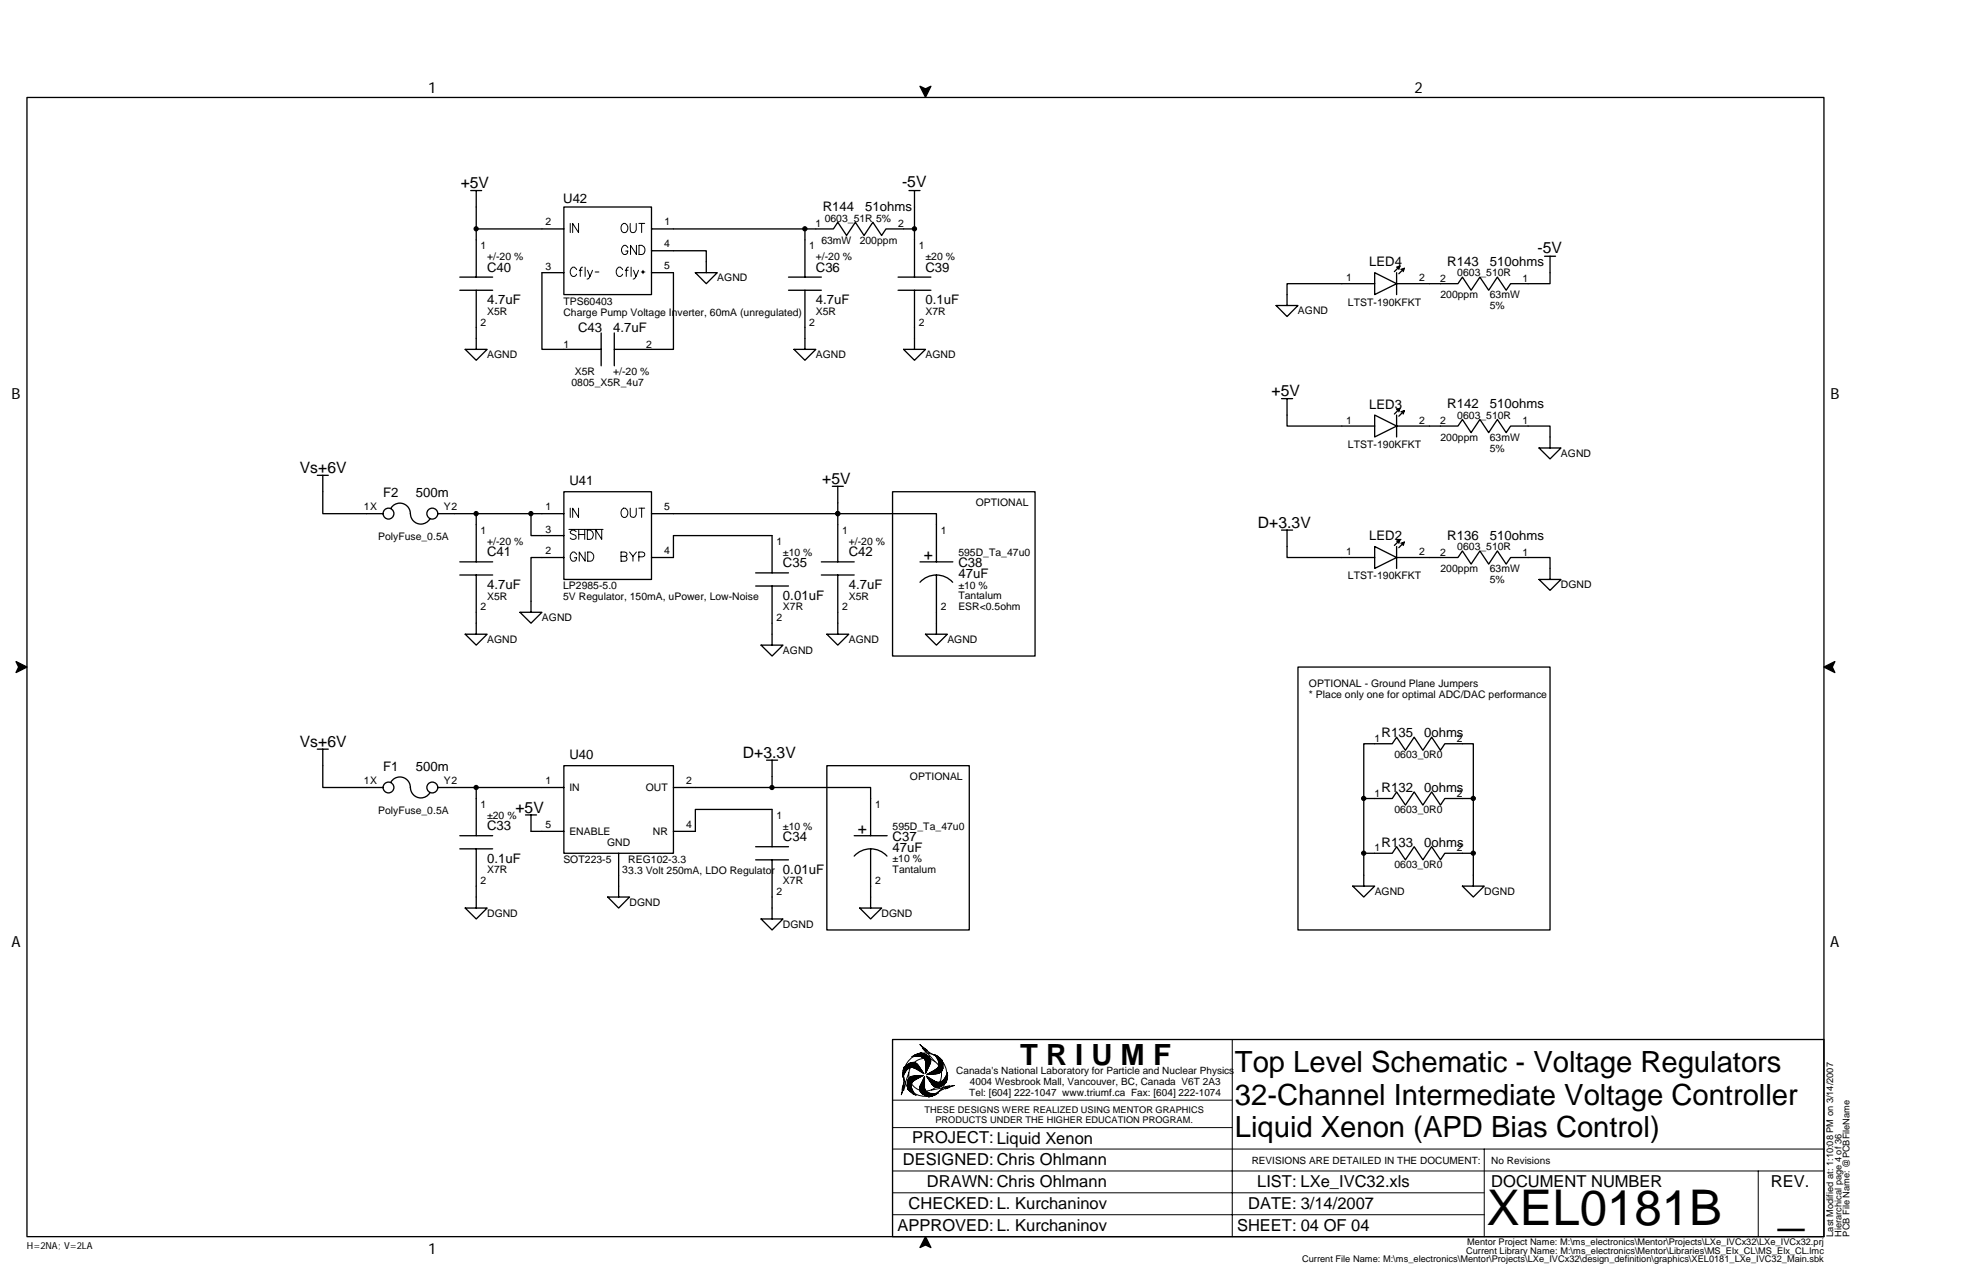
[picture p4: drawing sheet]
<svg xmlns="http://www.w3.org/2000/svg" width="432mm" height="279mm" viewBox="0 0 432 279" stroke-linecap="round" stroke-linejoin="round" font-family="sans-serif">
<g fill="none" stroke="#000" stroke-width=".29">
<path d="M5.9 21.4h393.7v249.6h-393.7zM103.1 41.8h2.4M104.3 50.2h19.2M104.3 41.8v18.9M123.5 45.4h19.2v19.2h-19.2zM123.5 59.8h-4.8v16.8h13M142.7 50.2h39.9l.9-1.5 2 2.9 1.9-2.9 1.9 2.9 1.9-2.9 1.9 2.9 1-1.4h6.2M142.7 59.8h4.8v16.8h-12.9M142.7 54.9h12v4.9M152.3 59.8h4.8l-2.4 2.4zM176.3 50.2v10.5M199.1 41.8h2.4"/>
<path d="M200.3 41.8v18.9M301.2 59.8l4.8 2.4-4.8 2.4zM306 59.8v4.8M306 58.5l.7-.2-.2 .7M306.5 58.5l-1 1M306.9 59l.8-.2-.3 .7M307.4 59l-.9 1M338.4 56.2h2.4M339.6 56.2v6h-8.7l-.9 1.4-2-2.9-1.9 2.9-1.9-2.9-1.9 2.9-1.9-2.9-1 1.5h-13.4M100.7 63.6h7.2M100.7 60.7h7.2M101.9 76.6h4.8l-2.4 2.4z"/>
<path d="M104.3 63.6v13M131.7 73v7.2M134.6 73v7.2M172.7 63.6h7.2M172.7 60.7h7.2M173.9 76.6h4.8l-2.4 2.4zM176.3 63.6v13M196.7 63.6h7.2M196.7 60.7h7.2M198 76.6h4.8l-2.5 2.4zM200.3 63.6v13M279.6 67h4.8l-2.4 2.4z"/>
<path d="M301.2 62.2h-19.2v4.8M280.8 87.4h2.4M282 87.4v6h19.2M301.2 91l4.8 2.4-4.8 2.4zM306 93.4h13.4l1-1.5 1.9 2.9 1.9-2.9 1.9 2.9 1.9-2.9 2 2.9 .9-1.4h8.7v4.8M306 91v4.8M306 89.8l.7-.3-.2 .7M306.5 89.8l-1 .9M306.9 90.2l.8-.2-.3 .7M307.4 90.2l-.9 1M337.2 98.2h4.8l-2.4 2.4zM69.5 104.2h2.4"/>
<path d="M70.7 104.2v8.4h13.2M85.6 111.4a2.29 2.29 0 0 1 2.6-1.1 2.29 2.29 0 0 1 1.7 2.2M89.9 112.5a2.29 2.29 0 0 0 1.7 2.3 2.29 2.29 0 0 0 2.6-1.1M95.9 112.6h27.6M104.3 112.6v10.5M116.3 112.6v4.8h7.2M123.5 107.8h19.2v19.2h-19.2zM142.7 112.6h62.4v10.5M182.4 106.6h2.3M183.5 106.6v16.5M195.5 107.8h31.3v36h-31.3zM280.8 116.2h2.4"/>
<path d="M282 116.2v6h19.2M301.2 119.8l4.8 2.4-4.8 2.4zM306 119.8v4.8M306 118.6l.7-.3-.2 .7M306.5 118.6l-1 .9M306.9 119l.8-.2-.3 .7M307.4 119l-.9 1M100.7 126h7.2M100.7 123.1h7.2M101.9 139h4.8l-2.4 2.4zM104.3 126v13M113.9 134.2h4.8l-2.4 2.4z"/>
<path d="M123.5 122.2h-7.2v12M142.7 122.2h4.8v-4.8h21.6v8.1M165.5 128.4h7.2M165.5 125.5h7.2M169.1 128.4v13M179.9 126h7.2M179.9 123.1h7.2M181.1 139h4.8l-2.4 2.4zM183.5 126v13M201.5 127.6a4.8 4.8 0 0 1 7.2 0M201.5 123.1h7.2M202.8 139h4.7l-2.4 2.4z"/>
<path d="M205.1 126v13M306 122.2h13.4l1-1.5 1.9 2.9 1.9-2.9 1.9 2.9 1.9-2.9 2 2.9 .9-1.4h8.7v4.8M337.2 127h4.8l-2.4 2.4zM166.7 141.4h4.8l-2.4 2.4zM284.4 146.2h55.2v57.6h-55.2zM69.5 164.2h2.4M70.7 164.2v8.4h13.2M85.6 171.4a2.29 2.29 0 0 1 2.6-1.1 2.29 2.29 0 0 1 1.7 2.3M89.9 172.6a2.29 2.29 0 0 0 1.7 2.2 2.29 2.29 0 0 0 2.6-1.1M95.9 172.6h27.6M104.3 172.6v10.5M115.1 178.6h2.4"/>
<path d="M116.3 178.6v3.6h7.2M123.5 167.8h24v19.2h-24zM147.5 172.6h43.2v10.5M167.9 166.6h2.4M169.1 166.6v6M181.1 167.8h31.2v36h-31.2zM298.8 175h6.2l1-1.5 1.9 2.9 1.9-2.9 1.9 2.9 1.9-2.9 2 2.9 .9-1.4h6.3M100.7 183.1h7.2M100.7 186h7.2M101.9 199h4.8l-2.4 2.4zM104.3 186v13M133.1 196.6h4.8l-2.4 2.4z"/>
<path d="M135.5 187v9.6M147.5 182.2h4.8v-4.8h16.8v8.1M165.5 188.4h7.2M165.5 185.5h7.2M169.1 188.4v13M187.1 187.6a4.8 4.8 0 0 1 7.2 0M187.1 183.1h7.3M188.3 199h4.8l-2.4 2.4zM190.7 186v13M296.4 194.2h4.8l-2.4 2.4zM298.8 187h6.2l1-1.5 1.9 2.9 1.9-2.9 1.9 2.9 1.9-2.9 2 2.9 .9-1.4h6.3M298.8 194.2v-31.2h6.2l1-1.5 1.9 2.9 1.9-2.9 1.9 2.9 1.9-2.9 2 2.9 .9-1.4h6.3v31.2"/>
<path d="M320.4 194.2h4.8l-2.4 2.4zM166.7 201.4h4.8l-2.4 2.4zM195.5 227.8h204.1v43.2h-204.1z"/>
<circle cx="85.1" cy="112.5" r="1.19"/>
<circle cx="94.7" cy="112.6" r="1.2"/>
<circle cx="85.1" cy="172.6" r="1.18"/>
<circle cx="94.7" cy="172.6" r="1.19"/>
</g>
<g fill="none" stroke="#000" stroke-width=".22">
<path d="M124.9 49v2M126.3 59.1l-.5-.6a1.02 1.02 0 0 0-.9 1.1 1.02 1.02 0 0 0 .9 1l.5-.5M126.7 49v2l-1.2-2v2M126.9 59.2h.6M127.6 58.5h-.2l-.3 .4v1.7M128.2 58.5v2.1M128.7 59.2l.5 1.4M129.8 59.2l-.7 1.7-.5 .3M130.4 59.6h.8M136.2 49.3l.4-.3a1.01 1.01 0 0 1 1 1 1.01 1.01 0 0 1-1 1 1.09 1.09 0 0 1-.4-1.7zM136.4 59.1l-.5-.6a1.02 1.02 0 0 0-.9 1.1 1.02 1.02 0 0 0 .9 1l.5-.5M137 59.2h.6"/>
<path d="M137.5 54.3l-.4-.5a1.01 1.01 0 0 0-1 1 1.01 1.01 0 0 0 1 1l.4-.3v-.5h-.4M137.7 58.5h-.2l-.3 .4v1.7M138.1 49l-.1 .8a.83 .83 0 0 0 .2 .9 .83 .83 0 0 0 .9 .2l.3-.5v-1.4M138.3 58.5v2.1M138.8 59.2l.5 1.4M139.4 53.8v2l-1.3-2v2M139.9 59.2l-.8 1.7-.4 .3M140 49h1.2M140 53.8h.6a1.08 1.08 0 0 1 .7 1 1.08 1.08 0 0 1-.7 1h-.6zM140.5 59.6h.8M140.6 49v2M140.9 59.2v.8"/>
<path d="M124.6 116h7.5M124.9 111.4v2M126.2 116.5l-.5-.3h-.4l-.4 .3 .1 .3 .8 .4a.49 .49 0 0 1 .4 .4 .49 .49 0 0 1-.2 .5 .81 .81 0 0 1-1.1-.2M126.7 111.4v2l-1.2-2v2M126.8 116.2v2M126.8 117.1h1.3M128.1 116.2v2M128.7 116.2a1.05 1.05 0 0 1 1.3 1 1.05 1.05 0 0 1-1.3 1zM131.8 116.2v2l-1.3-2v2M136.2 111.7l.4-.3a1.02 1.02 0 0 1 1 1 1.02 1.02 0 0 1-1 1 1.1 1.1 0 0 1-.4-1.7zM138.1 111.4v1.7l.7 .3 .3-.1 .3-.5v-1.4M140 111.4h1.2"/>
<path d="M140.6 111.4v2M126.3 121.5l-.5-.5a1.01 1.01 0 0 0-.9 1 1.01 1.01 0 0 0 .9 1l.4-.3 .1-.5h-.5M128.2 121v2l-1.3-2v2M128.8 121h.6a1.07 1.07 0 0 1 .7 1 1.07 1.07 0 0 1-.7 1h-.6zM136.1 121.9h.8l.5 .4a.5 .5 0 0 1-.5 .7h-.8v-2h.8l.4 .2v.5l-.4 .2M137.9 121l.8 .9v1.1M139.4 121l-.7 .9M140 122l1.1-.1 .1-.3-.1-.4-.3-.2h-.8v2M197.8 237.8l-.2 1.1M198.1 233.9l-.2 .6-.1 1.4 .9-1.6M198.2 233.8l-.4 1.9M198.3 237.9l-.3 1.1"/>
<path d="M198.5 233.6l-.5 1.7M198.7 233.4l-.7 .5-.2 1.4v.8a2.68 2.68 0 0 1 1.7-2.2h.5l.7 .3 1.7 1.1-1.1-1.7M198.7 233.4l-.5 1.7M198.8 237.3l.1 1.4M198.8 237l.8 1.4M198.8 237.3l.9 1.3M198.8 237.5l1 1.3M198.8 237.7l1.1 1.3M198.8 237.9l1.2 1.3M198.9 233.3l-.6 1.6M198.9 236.9l.7 1.3M198.9 238.2l1.3 1.2"/>
<path d="M198.9 236.7l-.1 .6M198.9 236.7l.7 1.3M198.9 236.6l.7 1.3M198.9 238.6l1.5 1.2M199.1 233.2l-.7 1.5M199.1 236.5l-.2 .2M199.1 236.5l.5 1.2M199.1 236.3l.5 1.3M199.1 235.1l-1.6 4.8 .5-2.6v-1.2M199.2 233a1.31 1.31 0 0 1 1.9 .4M199.2 233l-.5 .4M199.2 233.1l-.6 1.4"/>
<path d="M199.2 233l-.6 .4M199.2 236.2l.5 1.1M199.3 236.1l.5 1.2M199.4 233l-.7 1.3M199.4 236.1l-.3 .4M199.4 236.1l.4 1.1M199.5 236l.4 1M199.6 232.9l-.7 1.3M199.6 238.4l.9 1.5-1.6-1.2M199.6 235.9l.4 1.1M199.7 235.9l.3 1M199.8 232.9l-.6 .1"/>
<path d="M199.8 232.9l-.8 1.2M199.8 237.3l-.2 .5v.6M199.8 235.9l.3 1M199.9 232.8l-.8 1.2M199.9 235.9l.3 .9M200 235.9l-.6 .2M200 235.9l.3 .8M200.1 232.8l1 .6M200.1 232.8l-.3 .1M200.1 232.8l-.8 1.1M200.1 236.9l-.3 .4M200.1 235.9l.2 .8"/>
<path d="M200.2 232.8l-.8 1.1M200.2 235.9l.2 .7M200.3 234l-.8-.1-.8 .4M200.3 234l.2 .1M200.3 235.8l1.8-.1-1.6 .9M200.3 235.8l-.3 .1M200.3 235.8l.2 .8M200.4 235.8l.2 .7M200.4 232.9l-.8 1M200.5 234.1l.2 .1M200.5 233.5l-.3 .4M200.5 236.6l-.4 .3"/>
<path d="M200.5 235.8l.2 .7M200.5 233.6l-.2 .4M200.5 232.9l-.8 1M200.5 236.6l1.8-.9-2 .1a1.46 1.46 0 0 0-1.5 1.5l.1 1.4M200.5 236.6a1.5 1.5 0 0 0-.7 2l.9 1.4-.7-.3-1.1-1M200.6 235.8l.1 .6M200.6 233l-.7 .9M200.7 233.1l-.7 .8M200.7 235.8l.1 .6M200.8 233.1l-.7 .8M200.8 235.8l.1 .5M200.9 233.2l-.4 .3"/>
<path d="M200.9 235.8l.1 .5M200.9 233.2l-.4 .4M201 235.8l.1 .5M201 233.3l-.7 .7M201.1 233.4l.2 .2M201.1 233.4l-.7 .6M201.1 235.8l.1 .4M201.1 233.4l-.6 .7M201.2 233.5l-.6 .6M201.2 235.8l.1 .4M201.2 233.6l-.5 .6M201.3 233.6l1 1.5-1.6-.9"/>
<path d="M201.3 235.8l.1 .3M201.3 233.7l-.5 .5M201.4 233.8l-.6 .5M201.4 235.8v.3M201.4 233.8l-.5 .5M201.4 233.9l-.4 .5M201.4 235.8l.1 .3M201.5 231.5l1 .5M201.5 231.4l1 .5M201.5 234l-.4 .4M201.5 238.4l1 .2M201.5 238.5l1.1 .2"/>
<path d="M201.5 238.6l1.1 .2M201.5 238.7l1.2 .2M201.5 238.8l1.3 .2M201.5 234.1l-.3 .4M201.5 235.8l.1 .2M201.5 238.3l.1 .9M201.5 238.2l1 .2M201.5 238.3l1 .2M201.6 234.2l-.3 .3M201.6 238l-.1 .3M201.6 238l.9 .3M201.6 238.1l.9 .3"/>
<path d="M201.6 239l1.3 .2M201.6 234.2l-.2 .4M201.6 235.8l.1 .1M201.6 239.2l.2 .2M201.6 237.9l.9 .3M201.6 239.2l1.4 .1M201.7 234.3l-.3 .3M201.7 237.9l.8 .2M201.7 235.7v.2M201.7 237.8l.8-1.7v2.3M201.7 237.8l-.1 .2M201.7 237.8l.8 .2"/>
<path d="M201.7 239.3l1.4 .1M201.8 234.4l-.3 .3M201.8 237.6l.7 .2M201.8 237.7l.7 .2M201.8 230.7a2.63 2.63 0 0 1 1.8 1M201.8 235.7v.2M201.8 230.7l-1.4 .5-.6 .4 1.7-.1M201.8 230.8l1.3 .6M201.8 230.8l-1.8 .7 1.5-.1M201.8 234.5l-.2 .2M201.8 239.4l.4 .3M201.8 237.5l.7 .2"/>
<path d="M201.8 239.4l1.5 .1M201.9 234.6l-.2 .2M201.9 237.4l.6 .2M201.9 234.7l-.2 .1M201.9 235.7v.1M201.9 230.8l-1.8 .7M201.9 231.6h1.5M201.9 237.3l.6 .2M201.9 239.5h1.5M202 234.7l-.2 .2M202 237.3l.5 .1M202 235.7v.1"/>
<path d="M202 234.8l-.1 .1M202 237.2l.5 .1M202.1 229.7l.7 .9M202.1 231.6l1.4 .1M202.1 234.9l-.1 .1M202.1 237l.4 .2M202.1 234.9v.1M202.1 235h.1M202.1 236.9l.4 .1M202.1 237l.4 .1M202.2 236.8l.3 .1M202.2 231.7l1.4 .1"/>
<path d="M202.2 235v.1M202.2 236.7l.3 .1M202.3 229.5l.9 .7M202.3 236.6l.2 .1M202.3 230.9l-1.7 .5M202.3 236.6h.2M202.4 231.8l1.3 .1M202.4 236.5h.1M202.4 236.4h.1M202.5 231.9l1.3 .2M202.5 236.3h.1M202.5 231.9l.1 .3"/>
<path d="M202.5 238.4l.2 .5M202.5 231l-1.7 .4M202.6 232.1l1.3 .2M202.6 232.2l1.3 .2M202.6 232.2l.2 .4M202.7 232.3l1.2 .2M202.7 238.9l.4 .4M202.8 231.1l-1.7 .3M202.8 232.3l1.1 .3M202.8 232.5l1.1 .2M202.8 232.5l1 .3M202.8 234.3l.3 .1"/>
<path d="M202.8 232.6v2.3l.8-1.6M202.8 232.6l1 .3M202.8 232.7l1 .3M202.8 232.8l1 .3M202.8 232.9l.9 .3M202.8 233l.9 .2M202.8 233.1l.8 .2M202.8 233.2l.8 .2M202.8 233.3l.8 .2M202.8 233.4l.7 .2M202.8 233.5l.7 .1M202.8 233.6l.6 .1"/>
<path d="M202.8 233.7l.6 .1M202.8 233.8l.5 .1M202.8 233.9l.5 .1M202.8 234l.5 .1M202.8 234.1l.4 .1M202.8 234.2l.4 .1M202.8 234.4l.3 .1M202.8 234.5h.2M202.8 234.6h.2M202.8 234.7h.1M202.8 234.8h.1M202.8 234.9h.1"/>
<path d="M202.9 231.2l-1.6 .2M203.1 239.3l-.6-.9v-2.5l-.8 1.8a1.59 1.59 0 0 0 1.1 2.4l.7 .3 1.5-.5 .6-.4a3.6 3.6 0 0 1-2.3 0M203.1 239.3l.2 .2M203.1 231.4h-1.6M203.1 231.4l.5 .3M203.2 236v.1M203.2 236.1h.1M203.3 231.4l-1.6 .1M203.3 236.1h-.1M203.3 239.5l.3 .1M203.3 235.3l.1 .1M203.4 236.1l-.1 .1"/>
<path d="M203.4 236.1l-.1 .2M203.4 235.3l.1 .1M203.5 235.2l.1 .2M203.5 236.2l-.1 .2M203.6 231.7l.3 .5v.7l-1.1 2.3v-2.6l-.3-.6M203.6 231.7l.1 .2M203.6 239.6h1.7a2.46 2.46 0 0 1-3.1 .1M203.6 239.6h-1.5M203.6 236.3l-.2 .1M203.6 235.2l.1 .2M203.7 235.1l.1 .3M203.7 231.9l.2 .6-.1 .6"/>
<path d="M203.7 236.3l-.2 .2M203.8 236.4l-.3 .2M203.8 233.1l-.2 .2M203.8 235.1l.1 .2M203.8 239.6l-1.6 .1M203.9 235v.3M203.9 236.4l-.3 .3M203.9 236.5l-.2 .3M203.9 235l.1 .3M204 236.5l-.3 .4M204 234.9l.1 .4M204 239.6l-1.6 .3"/>
<path d="M204 238.9l5-1-2.4 .8-1.1 .7M204.1 236.6l-.3 .3M204.1 234.9l.1 .4M204.1 237.5l.2 .2M204.2 236.6l-.4 .4M204.2 234.8l.1 .5M204.3 239.7l-1.7 .3M204.3 237.7l.5 .4M204.3 236.7l-.4 .4M204.3 234.8l.1 .5M204.3 236.7l-.4 .5M204.3 234.8l.2 .5"/>
<path d="M204.4 236.8l-.5 .5M204.4 234.8l.2 .5M204.5 234.7l.2 .6M204.5 239.7l-1.7 .4M204.5 236.8l-.5 .5M204.6 231.2l-2.1-1.4-1-.9 3.4 3.8M204.6 236.9l-.5 .5M204.6 234.7l.2 .6M204.7 236.9l-1.6-1 1 1.6M204.7 236.9l.2 .1M204.7 236.9l-.6 .6M204.7 234.6l.2 .7"/>
<path d="M204.8 239.6l-1.8 .6M204.8 238.1l.5 .2M204.8 237l-.6 .6M204.8 234.6l.2 .7M204.9 237l.5 .2M204.9 237l-.7 .6M204.9 234.5l-1.6 .9 2.1-.2M204.9 234.5l.2 .8M204.9 237l-.6 .7M204.9 231.3l1.5 1.2M205 234.5l.2 .8M205 237.1l-.6 .7"/>
<path d="M205 234.4l.3 .8M205 234.3l-2 1.2 2.3-.2 .7-.3M205.1 237.1l-.7 .8M205.1 234.4l.3 .8M205.2 237.2l-.7 .7M205.2 234.3l.3 .9M205.2 231.7l1.3 1.2M205.2 239.6l-1.8 .7M205.2 234.2l.3 1M205.3 237.2l-.7 .8M205.3 234.2l.3 .9M205.3 231.9l1.2 1.3"/>
<path d="M205.4 237.2l-.7 .9M205.4 234.1l.3 1M205.4 232.1l1.1 1.3M205.5 237.2l-.7 .9M205.5 234l.3 1.1M205.5 233.9l.4 1.1M205.6 238.2l-.3 .1M205.6 233.8l-.6 .6M205.6 233.8l.4 1.2M205.6 232.3l.9 1.3M205.6 237.2l-.7 1M205.7 235.1l-.3 .1"/>
<path d="M205.7 233.7l.4 1.2M205.7 232.5l.8 1.3M205.7 237.2l-.7 1M205.7 232.7l-.8-1.5 .5 .3a2.04 2.04 0 0 1 1 2.9M205.7 232.7l.1 .3M205.7 233.5l.5 1.3M205.7 232.7l.8 1.3M205.8 233l-.2 .8M205.8 233.4l.6 1.2M205.8 233.2l.6 1.3M205.8 233.1l.6 1.3M205.8 232.9l.7 1.3"/>
<path d="M205.9 238.2h-.3M205.9 235l-.2 .1M206 237.2l-.9 1.1M206.1 238.1l-.2 .1M206.1 237.2l-.8 1.1M206.2 237l-.8 1.3M206.4 237l-.8 1.2M206.4 234.6l-.5 .4M206.4 234.7l-.4 .3M206.4 237l-1 .2M206.4 234.4v.2M206.4 232.4l-1.1-1-.6-.3 .9 1.4a1.44 1.44 0 0 1-.7 2"/>
<path d="M206.5 236.9l-.7 1.3M206.5 234.4l-.1 .3M206.5 233.1v1M206.6 236.8l.9-1.6-.2 2M206.6 236.8l-.2 .2M206.6 236.8l-.7 1.3M206.7 237.7l.6-.5 .3-1.4-.1-.8a2.38 2.38 0 0 1-1.9 2.2l-.7-.2-2-1.2 1.2 1.7a1.46 1.46 0 0 0 1.8 .7M206.7 237.7l-.6 .4M206.8 236.6l-.7 1.5M206.9 236.4l-.6 1.5M207.1 236.2l-.2 .8-.4 .8M207.2 236l-.5 1.7"/>
<path d="M207.3 235.8l-.5 1.7M207.5 235.4l-.3 1.9M208.1 237.9l-1.2 .3M208.1 238.3l-1 .3M270 227.8v43.2M195.5 256.6h204.1M195.5 247.1h74.5M195.5 241.1h74.5M195.5 251.8h204.1M325.2 251.8v19.2M385.2 256.6v14.4M195.5 261.4h129.7"/>
<path d="M195.5 266.2h129.7"/>
<circle cx="202.7" cy="235.5" r="3.6"/>
<circle cx="202.7" cy="235.5" r="4.7"/>
</g>
<g fill="#000" stroke="#000" stroke-width=".29">
<path d="M201.5 18.9l1.3 .6 1.1-.6-1.1 2.4z" fill-rule="evenodd"/>
<path d="M3.5 145l2.4 1.2-2.4 1.2 .6-1.2z" fill-rule="evenodd"/>
<path d="M399.6 146.2l2.4-1.2-.6 1.2 .6 1.2z" fill-rule="evenodd"/>
<path d="M202.8 271l1.1 2.4-1.1-.6-1.3 .6z" fill-rule="evenodd"/>
</g>
<g fill="#000" stroke="#000" stroke-width=".22">
<circle cx="104.3" cy="50.1" r=".47"/>
<circle cx="176.3" cy="50.1" r=".47"/>
<circle cx="200.3" cy="50.1" r=".47"/>
<circle cx="104.3" cy="112.6" r=".47"/>
<circle cx="116.3" cy="112.6" r=".47"/>
<circle cx="183.5" cy="112.6" r=".47"/>
<circle cx="104.3" cy="172.6" r=".47"/>
<circle cx="169.1" cy="172.6" r=".47"/>
<circle cx="298.8" cy="175" r=".47"/>
<circle cx="322.8" cy="175" r=".47"/>
<circle cx="298.8" cy="187" r=".47"/>
<circle cx="322.8" cy="187" r=".47"/>
</g>
<g font-size="10.8">
<text x="325.8" y="268.5">XEL0181B</text>
<text x="389.4" y="268.5">_</text>
</g>
<g font-size="6.4">
<text x="223.5" y="233.4">T R I U M F</text>
<text x="270.5" y="234.8">Top Level Schematic - Voltage Regulators</text>
<text x="270.5" y="242">32-Channel Intermediate Voltage Controller</text>
<text x="270.5" y="249.2">Liquid Xenon (APD Bias Control)</text>
</g>
<g font-size="3.6">
<text x="199.8" y="250.6">PROJECT: Liquid Xenon</text>
<text x="197.8" y="255.4">DESIGNED: Chris Ohlmann</text>
<text x="203.1" y="260.2">DRAWN: Chris Ohlmann</text>
<text x="275.4" y="260.2">LIST: LXe_IVC32.xls</text>
<text x="326.7" y="260.2">DOCUMENT NUMBER</text>
<text x="388" y="260.2">REV.</text>
<text x="196.6" y="269.8">APPROVED: L. Kurchaninov</text>
<text x="199.1" y="265">CHECKED: L. Kurchaninov</text>
<text x="271" y="269.8">SHEET: 04 OF 04</text>
<text x="273.4" y="265">DATE: 3/14/2007</text>
</g>
<g font-size="3.4">
<text x="100.9" y="41.2">+5V</text>
<text x="197.6" y="41">-5V</text>
<text x="336.8" y="55.5">-5V</text>
<text x="278.6" y="86.8">+5V</text>
<text x="65.7" y="103.7">Vs+6V</text>
<text x="180.1" y="106">+5V</text>
<text x="275.6" y="115.7">D+3.3V</text>
<text x="202.4" y="122.7">+</text>
<text x="65.7" y="163.7">Vs+6V</text>
<text x="162.8" y="166.1">D+3.3V</text>
<text x="112.9" y="178.1">+5V</text>
<text x="188" y="182.7">+</text>
</g>
<g font-size="3.3">
<text x="93.8" y="20.3">1</text>
<text x="309.9" y="20.3">2</text>
<text x="2.5" y="87.5">B</text>
<text x="401" y="87.5">B</text>
<text x="2.5" y="207.5">A</text>
<text x="401" y="207.5">A</text>
<text x="93.8" y="274.7">1</text>
</g>
<g font-size="2.9">
<text x="123.4" y="44.5">U42</text>
<text x="180.2" y="46.3">R144</text>
<text x="189.5" y="46.3">51ohms</text>
<text x="106.7" y="59.5">C40</text>
<text x="178.7" y="59.5">C36</text>
<text x="202.8" y="59.5">C39</text>
<text x="300" y="58.4">LED4</text>
<text x="317.1" y="58.3">R143</text>
<text x="326.4" y="58.3">510ohms</text>
<text x="106.7" y="66.7">4.7uF</text>
<text x="178.7" y="66.7">4.7uF</text>
<text x="202.8" y="66.7">0.1uF</text>
<text x="126.6" y="72.7">C43</text>
<text x="134.3" y="72.7">4.7uF</text>
<text x="300" y="89.6">LED3</text>
<text x="317.1" y="89.5">R142</text>
<text x="326.4" y="89.5">510ohms</text>
<text x="124.7" y="106.3">U41</text>
<text x="83.9" y="108.9">F2</text>
<text x="91.1" y="108.9">500m</text>
<text x="300" y="118.4">LED2</text>
<text x="317.1" y="118.3">R136</text>
<text x="326.4" y="118.3">510ohms</text>
<text x="106.7" y="121.9">C41</text>
<text x="171.5" y="124.3">C35</text>
<text x="185.9" y="121.9">C42</text>
<text x="210" y="124.3">C38</text>
<text x="106.7" y="129.1">4.7uF</text>
<text x="171.5" y="131.5">0.01uF</text>
<text x="185.9" y="129.1">4.7uF</text>
<text x="210" y="126.7">47uF</text>
<text x="302.7" y="161.5">R135</text>
<text x="312" y="161.5">0ohms</text>
<text x="124.7" y="166.3">U40</text>
<text x="83.9" y="168.9">F1</text>
<text x="91.1" y="168.9">500m</text>
<text x="302.7" y="173.5">R132</text>
<text x="312" y="173.5">0ohms</text>
<text x="106.7" y="181.9">C33</text>
<text x="171.5" y="184.3">C34</text>
<text x="195.5" y="184.3">C37</text>
<text x="302.7" y="185.5">R133</text>
<text x="312" y="185.5">0ohms</text>
<text x="106.7" y="189.1">0.1uF</text>
<text x="171.5" y="191.5">0.01uF</text>
<text x="195.5" y="186.7">47uF</text>
</g>
<g font-size="2.3">
<text x="119.5" y="49.4">2</text>
<text x="145.6" y="49.4">1</text>
<text x="178.7" y="49.8">1</text>
<text x="179.9" y="53.4">63mW</text>
<text x="180.7" y="48.6">0603_51R 5%</text>
<text x="188.3" y="53.4">200ppm</text>
<text x="196.7" y="49.8">2</text>
<text x="105.3" y="54.6">1</text>
<text x="106.7" y="57">+/-20 %</text>
<text x="119.5" y="59.3">3</text>
<text x="145.5" y="54.2">4</text>
<text x="145.5" y="59">5</text>
<text x="177.3" y="54.6">1</text>
<text x="178.7" y="57">+/-20 %</text>
<text x="201.3" y="54.6">1</text>
<text x="202.8" y="57">±20 %</text>
<text x="157.1" y="61.7">AGND</text>
<text x="294.9" y="61.7">1</text>
<text x="310.9" y="61.7">2</text>
<text x="315.5" y="61.8">2</text>
<text x="315.6" y="65.4">200ppm</text>
<text x="319.3" y="60.6">0603_510R</text>
<text x="326.4" y="65.4">63mW</text>
<text x="333.6" y="61.8">1</text>
<text x="105.3" y="71.4">2</text>
<text x="106.7" y="69">X5R</text>
<text x="123.4" y="69.2">Charge Pump Voltage Inverter, 60mA (unregulated)</text>
<text x="123.4" y="66.8">TPS60403</text>
<text x="177.3" y="71.4">2</text>
<text x="178.7" y="69">X5R</text>
<text x="201.3" y="71.4">2</text>
<text x="202.8" y="69">X7R</text>
<text x="284.4" y="68.9">AGND</text>
<text x="295.3" y="67">LTST-190KFKT</text>
<text x="326.4" y="67.8">5%</text>
<text x="123.5" y="76.2">1</text>
<text x="141.5" y="76.2">2</text>
<text x="106.7" y="78.5">AGND</text>
<text x="125.9" y="82.2">X5R</text>
<text x="134.3" y="82.2">+/-20 %</text>
<text x="178.7" y="78.5">AGND</text>
<text x="202.8" y="78.5">AGND</text>
<text x="125.2" y="84.6">0805_X5R_4u7</text>
<text x="294.9" y="92.9">1</text>
<text x="310.9" y="92.9">2</text>
<text x="315.5" y="93">2</text>
<text x="319.3" y="91.8">0603_510R</text>
<text x="333.6" y="93">1</text>
<text x="295.3" y="98.1">LTST-190KFKT</text>
<text x="315.6" y="96.6">200ppm</text>
<text x="326.4" y="99">5%</text>
<text x="326.4" y="96.6">63mW</text>
<text x="342" y="100.1">AGND</text>
<text x="79.7" y="111.8">1X</text>
<text x="97.3" y="111.8">Y2</text>
<text x="119.5" y="111.8">1</text>
<text x="145.5" y="111.8">5</text>
<text x="213.8" y="111">OPTIONAL</text>
<text x="82.8" y="118.4">PolyFuse_0.5A</text>
<text x="105.3" y="117">1</text>
<text x="106.7" y="119.4">+/-20 %</text>
<text x="119.5" y="116.9">3</text>
<text x="170.1" y="119.4">1</text>
<text x="184.5" y="117">1</text>
<text x="185.9" y="119.4">+/-20 %</text>
<text x="206.1" y="117">1</text>
<text x="119.5" y="121.4">2</text>
<text x="145.5" y="121.4">4</text>
<text x="171.5" y="121.8">±10 %</text>
<text x="210" y="121.8">595D_Ta_47u0</text>
<text x="294.9" y="121.7">1</text>
<text x="310.9" y="121.7">2</text>
<text x="315.5" y="121.8">2</text>
<text x="315.6" y="125.4">200ppm</text>
<text x="319.3" y="120.6">0603_510R</text>
<text x="326.4" y="125.4">63mW</text>
<text x="333.6" y="121.8">1</text>
<text x="106.7" y="131.4">X5R</text>
<text x="123.4" y="129.1">LP2985-5.0</text>
<text x="123.4" y="131.5">5V Regulator, 150mA, uPower, Low-Noise</text>
<text x="185.9" y="131.4">X5R</text>
<text x="210" y="129">±10 %</text>
<text x="210" y="131.3">Tantalum</text>
<text x="295.3" y="127">LTST-190KFKT</text>
<text x="326.4" y="127.8">5%</text>
<text x="342" y="128.9">DGND</text>
<text x="105.3" y="133.8">2</text>
<text x="118.7" y="136.1">AGND</text>
<text x="170.1" y="136.2">2</text>
<text x="171.5" y="133.8">X7R</text>
<text x="184.5" y="133.8">2</text>
<text x="206.1" y="133.8">2</text>
<text x="210" y="133.7">ESR&lt;0.5ohm</text>
<text x="106.7" y="140.9">AGND</text>
<text x="171.5" y="143.3">AGND</text>
<text x="185.9" y="140.9">AGND</text>
<text x="207.5" y="140.9">AGND</text>
<text x="286.8" y="150.5">OPTIONAL - Ground Plane Jumpers</text>
<text x="286.8" y="153">* Place only one for optimal ADC/DAC performance</text>
<text x="301.1" y="162.6">1</text>
<text x="305.5" y="166.2">0603_0R0</text>
<text x="319.2" y="162.6">2</text>
<text x="79.7" y="171.8">1X</text>
<text x="97.3" y="171.8">Y2</text>
<text x="119.5" y="171.8">1</text>
<text x="124.7" y="173.4">IN</text>
<text x="141.5" y="173.4">OUT</text>
<text x="150.3" y="171.8">2</text>
<text x="199.3" y="171">OPTIONAL</text>
<text x="82.8" y="178.4">PolyFuse_0.5A</text>
<text x="105.3" y="177">1</text>
<text x="106.7" y="179.4">±20 %</text>
<text x="170.1" y="179.4">1</text>
<text x="191.7" y="177">1</text>
<text x="301.1" y="174.6">1</text>
<text x="305.5" y="178.2">0603_0R0</text>
<text x="319.2" y="174.6">2</text>
<text x="119.5" y="181.4">5</text>
<text x="124.7" y="183">ENABLE</text>
<text x="133" y="185.4">GND</text>
<text x="143" y="183">NR</text>
<text x="150.3" y="181.4">4</text>
<text x="171.5" y="181.8">±10 %</text>
<text x="195.5" y="181.8">595D_Ta_47u0</text>
<text x="106.7" y="191.4">X7R</text>
<text x="123.4" y="189.2">SOT223-5</text>
<text x="136.3" y="191.3">33.3 Volt 250mA, LDO Regulator</text>
<text x="137.6" y="189.1">REG102-3.3</text>
<text x="195.5" y="191.3">Tantalum</text>
<text x="195.5" y="189">±10 %</text>
<text x="301.1" y="186.6">1</text>
<text x="305.5" y="190.2">0603_0R0</text>
<text x="319.2" y="186.6">2</text>
<text x="105.3" y="193.8">2</text>
<text x="170.1" y="196.2">2</text>
<text x="171.5" y="193.8">X7R</text>
<text x="191.7" y="193.8">2</text>
<text x="301.2" y="196.1">AGND</text>
<text x="325.2" y="196.1">DGND</text>
<text x="106.7" y="200.9">DGND</text>
<text x="137.9" y="198.5">DGND</text>
<text x="171.5" y="203.3">DGND</text>
<text x="193.1" y="200.9">DGND</text>
</g>
<g font-size="2.2">
<text x="209.5" y="235.3">Canada's National Laboratory for Particle and Nuclear Physics</text>
<text x="212.5" y="237.8">4004 Wesbrook Mall, Vancouver, BC, Canada V6T 2A3</text>
<text x="212.3" y="240.2">Tel: [604] 222-1047 www.triumf.ca Fax: [604] 222-1074</text>
<text x="274.2" y="255">REVISIONS ARE DETAILED IN THE DOCUMENT:</text>
<text x="326.7" y="255.1">No Revisions</text>
</g>
<text font-size="2.1" x="5.9" y="273.6">H=2NA; V=2LA</text>
<g font-size="2">
<text x="202.5" y="243.8">THESE DESIGNS WERE REALIZED USING MENTOR GRAPHICS</text>
<text x="204.9" y="246.1">PRODUCTS UNDER THE HIGHER EDUCATION PROGRAM.</text>
<text x="321.2" y="274.7">Current Library Name: M:\ms_electronics\Mentor\Libraries\MS_Elx_CL\MS_Elx_CL.lmc</text>
<text x="321.4" y="272.9">Mentor Project Name: M:\ms_electronics\Mentor\Projects\LXe_IVCx32\LXe_IVCx32.prj</text>
<text x="401.6" y="271" transform="rotate(-90 401.6 271)">Last Modified at: 1:10:08 PM on 3/14/2007</text>
<text x="403.4" y="271" transform="rotate(-90 403.4 271)">Hierarchical page 4 of 36</text>
<text x="405.2" y="271" transform="rotate(-90 405.2 271)">PCB File Name: @PCBFileName</text>
<text x="285.3" y="276.5">Current File Name: M:\ms_electronics\Mentor\Projects\LXe_IVCx32\design_definition\graphics\XEL0181_LXe_IVC32_Main.sbk</text>
</g>
</svg>
